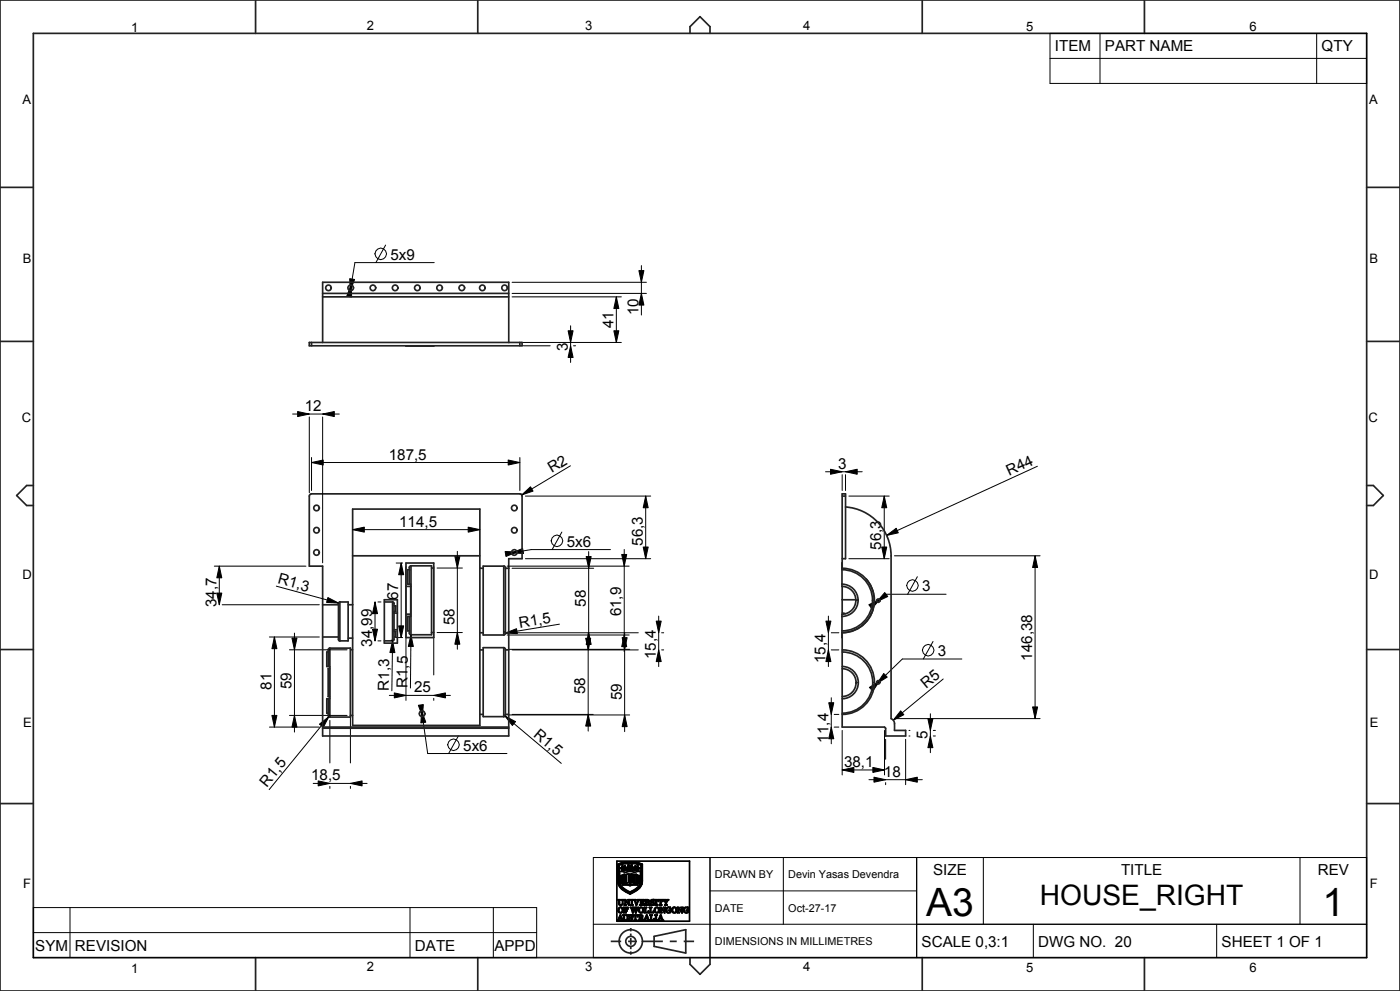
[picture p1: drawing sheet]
<svg xmlns="http://www.w3.org/2000/svg" width="420mm" height="297mm" viewBox="0 0 420 297" stroke-linecap="round" stroke-linejoin="round" font-family="sans-serif">
<g fill="none" stroke="#000" stroke-width=".51">
<path d="M185.1 258.1h21.8v18h-21.8zM185.3 259l1.5-.5 1.8-.2 2.2 .2 1.9 .5-.1 5.6-.3 1-.9 .9-2.4 1.4-1.8-.9-1.1-1-.7-1.6zM185.4 259.1l1.7-.5 2.1-.2 2 .2 1.4 .5v5.4l-.4 1.1-.9 .9-2.3 1.3-1.8-1-1.1-.9-.6-1.6zM185.6 259.2l1.5-.5 1.7-.1 2 .1 1.7 .5-.2 5.8-.8 1.2-1.9 1.2a1.1 1.1 0 0 1-1.6-.2l-1.6-1.1-.7-1.2zM185.8 259.3l1.4-.4 1.8-.1 1.8 .1 1.5 .4-.2 5.7-.9 1.2-2.1 1.3-2.2-1.3-1-1.2zM186.6 259.5l.4 .4 .5-.4-.2 .7 .3 .6-.5-.2-.6 .3 .2-.5-.5-.2 .5-.2zM186.7 259.6l.1 .4zM187.3 259.7l.1-.1-.2 .3zM188.4 259.2l.5 .1 .1 .4 .2-.4 .4-.1-.1 .6 .6 .2-.3 .3h-.5l-.3 .7-.3-.7-.7-.3 .6-.2zM188.6 259.4l.3 .3zM189.2 259.4h.3l-.3 .3zM189.5 259.9l.5 .1z"/>
<path d="M190.6 259.6l.3 .3zM191 259.9l-.5-.4v.4l.2 .3-.3 .6 .6-.2 .2 .3h.4l-.3-.5M191 259.9h.1M191 259.9l.4-.4v.6l.5 .1-.6 .2M191.4 259.6l-.2 .4zM185.4 269.6h.7l-.2 .2v1.1l.4 .3 .4-.3v-1l-.2-.3h.6l-.2 .2-.2 1.3-.5 .2-.5-.2-.1-1.3zM185.8 273.2h.1M185.9 272.1l.4-.1 .3 .3 .1 .8-.3 .4-.6-.3zM185.9 261.2l1.8 .2 1.4-.2 1.2 .2 1.8-.2v3.2l-.5 1.1-.9 .9-1.7 .9-1.9-1.1-.7-.7-.4-.9zM186.1 274.5v.1a.3 .3 0 0 1 .2 .3 .3 .3 0 0 1-.4 .3zM186.1 274.2l.9 1.6h-.8l.3-.1-.2-.5h-.5l-.2 .5 .2 .1h-.5zM186.3 260.2h.1"/>
<path d="M186.3 260.2l.3-.1zM186.3 264.5h.2zM186.3 262.6l.2 .1zM186.3 263.3l.4 .3-.2 .3-.3-.3zM186.3 262.4l.4 .2-.3 .4-.2-.3zM186.3 264.2l.4 .2-.3 .4-.2-.3zM186.7 260.6l.1-.1-.2 .3zM186.8 262.2h.2l-.1 2.9 2.1 .2 2.2-.2v-2.6l-.1 2.5-.1-2.8h.3v2.1a.68 .68 0 0 1-.1 .9 .68 .68 0 0 1-.9 0l-1.3 .2-2.2-.2zM186.8 274.2h.7l-.2 .2v1l.5 .4 .4-.4v-.9l-.3-.3h.6l-.2 .2-.2 1.3-.5 .2-.4-.2-.1-1.3zM186.9 260.5l.4-.3-.1 .2zM187.1 260.6h.1M187.1 271.9h1.3v.5l-.4-.4a.34 .34 0 0 0-.5 .3 .34 .34 0 0 0 .4 .4l.2-.3v.7l-.5-.3v.6l.2 .2h-.7l.2-.3v-1.2z"/>
<path d="M187.2 262.1l-.1 2.7zM187.3 269.6h.4l.9 1.3v-1l-.2-.3h.6l-.3 .3v1.4l-1.1-1.4v1.1l.3 .3h-.6l.2-.3v-1.1zM187.3 262l1.6 .1v.1l-.3-.1 .3 .2v.2l-.3-.1 .3 .2v.2l-.3-.1 .3 .3h-.3l.3 .3-.3-.1 .3 .2v.2l-.3-.1 .3 .2-.3 .1 .3 .3h-.3l.3 .1v.2l-.3-.1 .3 .4h-1.6zM187.4 264.1l.3 .1M187.4 264.1l.1 .1M187.4 262.8h.5zM187.4 264.4h.5zM187.4 263.9h.5zM187.4 262.5h.5zM187.4 263.6h.5zM187.4 263.1h.5zM187.4 262.2h.5z"/>
<path d="M187.5 264.2h.1M187.5 263.4h.3M187.5 260.2l.9 .8-.7-.3zM187.7 264.2h-.2M187.7 264.2h.2h-.4M187.8 263.3l-.3 .1M187.8 263.3h.1M187.8 263.3v.1M188.1 260l.4-.1zM188.7 263.5h.1M188.8 260.2l.5 .1-.4 .1zM188.8 274.3l.9-.1v.4l-.4-.3-.4 .2 .8 .7-.3 .6-.8 .1v-.5l.5 .4 .5-.3-.9-.6z"/>
<path d="M189.1 262.1l1.7-.1v2.6l-1.7 .1zM189.2 269.6h.7l-.2 .2v1.2l.2 .3h-.7l.2-.3v-1.2zM189.4 263l.9 .1zM189.4 262.2l.9 .1zM189.4 263.5l.9 .2zM189.4 262.7l.9 .1zM189.4 262.7h.1M189.4 263.8l.9 .1zM189.4 264l.9 .2zM189.4 263.8h.1M189.4 263.2l.8 .2M189.4 263.2v.1"/>
<path d="M189.4 262.4l.9 .2zM189.4 263.3l.9 .1M189.4 264.3l.9 .2zM190 274.2h1.3v.5l-.5-.4v1.4l.2 .1h-.8l.3-.1v-1.4l-.6 .4zM190.1 269.6h.7l-.2 .2 .4 1.2 .4-1.1-.2-.3h.6l-.8 1.7zM190.2 262.6h.1M190.2 264.4h.1M190.2 263.4h.1M190.3 272.5l-.5 1.1-.7-1.7h.7l-.2 .2 .3 1.1 .4-.9-.3-.4h.7l-.2 .2 .3 1.1 .1-.4M190.3 272.5h.1M190.3 272.5l.5 1.1 .7-1.7h-.6l.2 .2-.1 .6M190.4 260.2h.1l-.1 .4-.7 .4z"/>
<path d="M190.8 260.2l.3 .3zM190.8 260.2h.1M190.9 271.3h.1M190.9 262.1l.1 2.7zM190.9 260.1l.3 .3zM190.9 272.8h.1M191.1 265h.1M191.2 260.5l.3 .3zM191.3 260.4h.1M191.4 263.5l.4-.1a.25 .25 0 0 1 .1 .3 .25 .25 0 0 1-.3 .1l.1-.2zM191.4 264.4l.4-.1v.5h-.2l.1-.2zM191.4 262.6l.4-.2v.6h-.2l.1-.3z"/>
<path d="M191.4 260.1l.4 .1zM191.5 274.2l1.3 .2v.4l-.4 .2 .3 .2 .4 .7-.4-.1-.2-.6-.3-.1h-.2v.6l.3 .1h-.8l.3-.1v-1.3zM191.8 262.4h.1M191.9 269.6h1.3v.5l-.5-.4a.32 .32 0 0 0-.3 .3 .32 .32 0 0 0 .2 .4l.3-.3v.6l-.2-.2h-.3a.44 .44 0 0 0 .1 .5 .44 .44 0 0 0 .5 .1l.3-.3v.5h-1.4l.3-.5-.1-1zM192 272.1l.5-.1 .3 .3v.8l-.3 .4-.6-.4zM192 274.3l.5 .1v.5l-.5 .1zM193.3 271.9h.7l-.3 .2v1.4l.6-.1 .3-.4v.6h-1.4l.3-.2v-1.3zM193.7 271.1l-.2 .2h.7l-.2-.2M193.7 271.1v-1.3l-.2-.2 1 .1 .3 .4-.4 .3 .3 .2 .3 .7-.4-.1-.3-.7h-.4v.6M193.7 271.1h.1M193.9 269.7l.6 .1-.1 .5-.5 .1zM193.9 271.1h.1"/>
<path d="M194 274.5v.3a.24 .24 0 0 1 .1 .4 .24 .24 0 0 1-.4-.1zM194 274.2l.9 1.6h-.8l.2-.1-.1-.5h-.5l-.2 .5 .2 .1h-.5zM194.8 271.9h.7l-.2 .2v1.4l.5-.1 .3-.4a.5 .5 0 0 1-.2 .6 .5 .5 0 0 1-.6 0h-.5l.2-.4v-1.1zM194.9 274.2h.8l-.2 .2v1.4l.5-.1 .2-.4 .1 .5h-1.3l.2-.1v-1.3zM195.3 269.8l.9-.2v.5l-.4-.4-.4 .2 .8 .7-.2 .6-.8 .1v-.5l.5 .4 .4-.3-.9-.6zM196.4 274.2h.8l-.3 .2v1.3l.3 .1h-.8l.3-.1v-1.3zM196.5 269.6h.7l-.2 .2v1.2l.2 .3h-.7l.3-.2v-1.2zM196.8 272.1l.4-.1 .3 .3v.7l-.2 .5h-.4l-.3-.3zM197.5 269.6h.8a.4 .4 0 0 1 .5 .1 .4 .4 0 0 1 .1 .4l-.6-.4v1.4l.2 .2h-.7l.2-.2v-1.4l-.5 .4zM198 271.9a1.64 1.64 0 0 1 1.2 1.2l.1 .1v-1l-.3-.3h.7l-.3 .3v1.4l-1.1-1.4v1.1l.3 .3h-.6l.2-.5v-1zM198.1 274.5l.3 .7h-.5zM198.2 274.2l.8 1.6h-.7l.2-.1-.1-.5h-.5l-.2 .5 .2 .1h-.5z"/>
<path d="M199 269.6h.7l-.2 .2 .1 .3a.27 .27 0 0 0 .4 .2 .27 .27 0 0 0 .2-.4l-.2-.3h.6l-.7 1v.5l.3 .2h-.8l.3-.2v-.5zM200 272.1l1.1-.2v.5l-.4-.4-.4 .1-.3 .7 .2 .5 .4 .2 .3-.1v-.5l-.2-.1h.6l-.2 .7-.6 .1-.6-.3-.2-.6zM202 272.1l.4-.1 .3 .3 .1 .8-.4 .4-.6-.3zM203.2 271.9a1.51 1.51 0 0 1 1.3 1.2l.1-.9-.3-.3h.6l-.2 .3v1.4l-1.2-1.4 .1 1.1 .2 .3h-.6l.2-.7v-.8zM205.3 272.1l1.1-.2v.5l-.7-.4-.4 .8 .2 .5 .4 .2 .3-.1v-.5l-.3-.1h.7l-.2 .7-.6 .1-.6-.3-.2-.6z"/>
<circle cx="189" cy="260" r=".16"/>
<circle cx="186.2" cy="272.8" r=".83"/>
<circle cx="186.4" cy="263.6" r=".1"/>
<circle cx="187" cy="260.2" r=".17"/>
<circle cx="192.3" cy="272.8" r=".82"/>
<circle cx="197" cy="272.7" r=".82"/>
<circle cx="202.3" cy="272.7" r=".82"/>
</g>
<g fill="#000">
<path d="M104.9 83.5l1.5 .3-1.3 3.3zM105.3 85.4l.2 3.6-1.5-.2zM184.9 89l.8 3.5h-1.5zM192.4 87.9l.8 3.5h-1.5zM191.7 81.1h1.5l-.8 3.5zM171.2 103.6l.7 3.5h-1.5zM170.4 99.1h1.5l-.7 3.5zM184.2 99.1h1.5l-.8 3.5zM89.3 123.3l3.5 .8-3.5 .7zM93.5 138.6l3.5-.7v1.5zM96.8 124.1l3.5-.8v1.5zM152.5 137.9l3.5 .7-3.5 .8z"/>
<path d="M105.8 158.7l3.5-.7v1.5zM140.5 158l3.5 .7-3.5 .8zM156.5 148.3l2.6-2.4 .8 1.3zM193.7 148.7l.8 3.5h-1.5zM249.2 140.6l3.5 .8-3.5 .7zM253.7 141.4l3.5-.8v1.5zM265.3 148.7l.7 3.5h-1.5zM65.8 169.7l.7 3.5h-1.5zM120.3 168.7l.8 3.5h-1.5zM136.5 166.7h1.5l-.8 3.5zM153.5 165.7l3.3-1.3 .2 1.5zM151.5 165.3l3.6 .1-3.3 1.4z"/>
<path d="M175.9 166.8h1.5l-.8 3.5zM186.5 166.2h1.5l-.7 3.5zM193 163.9h1.5l-.8 3.5zM260.7 181.2l3.2-1.5-2.3 2.7zM264.5 163.9h1.5l-.7 3.5zM266 160.5l2.9-2.2 .6 1.4zM310.5 166.6l.8 3.5h-1.5zM65 177.7h1.5l-.7 3.5zM82.3 190.9l.8 3.5h-1.5zM87.6 191.2h1.5l-.8 3.5zM98.4 179.1l3.2 1.6-3.6-.2zM111.8 188.6h1.5l-.8 3.5z"/>
<path d="M112.5 180.4l.8 3.5h-1.5zM117.8 192.1l.7 3.5h-1.5zM119.6 187.6h1.5l-.8 3.5zM123.3 190.2l.7 3.5h-1.5zM137.2 189.6l.8 3.5h-1.5zM151.6 189.7l3.3-1.3 .3 1.5zM175.7 191.3h1.5l-.7 3.5zM176.6 189.6l.8 3.5h-1.5zM187.3 190.3l.7 3.5h-1.5zM186.6 191.1h1.5l-.7 3.5zM197.6 194.8l.8 3.5h-1.5zM196.9 186.1h1.5l-.8 3.5z"/>
<path d="M248.5 194.8l.8 3.5h-1.5zM247.8 186.1h1.5l-.8 3.5zM265.4 177.6l.9 1.2-3.2 1.5zM81.6 214.4h1.5l-.8 3.5zM88.3 214.4l.8 3.5h-1.5zM95.8 217l2.8-2.2-1.6 3.2zM118.3 207.7l3.5 .7-3.5 .8zM126.5 213.1l1.2 3.3-1.4 .3zM125.5 211.4l1.5-.2-.3 3.5zM130.1 208.4l3.5-.7v1.5zM151.5 214.6l3.2 1.7-1 1.1zM176.5 214.1l.7 3.5h-1.5z"/>
<path d="M187.4 214.3l.7 3.5h-1.5zM249.4 217.9l.7 3.5h-1.5zM248.6 210.6h1.5l-.7 3.5zM265.1 201.9l1.1 1-3.1 1.9zM260.8 206l3-1.9-1.9 3zM270.2 213l1 1.2-3.2 1.6zM278.4 215.4h1.5l-.8 3.5zM309.8 211.9h1.5l-.8 3.5zM95.5 234l3.5 .8-3.5 .7zM105.1 234.8l3.5-.8v1.5zM252.7 230.8l3.5-.8v1.5zM261.9 230l3.5 .8-3.5 .7z"/>
<path d="M262.2 232.9l3.5 .8-3.5 .7zM271.7 233.7l3.5-.8v1.5zM279.1 220.6l.8 3.5h-1.5z"/>
</g>
<g fill="none" stroke="#000" stroke-width=".3">
<path d="M315 10h95v15h-95zM315 17.5h95M330 10v15M395 10v15M115.7 73.5l-2.9 5.2M130.3 78.7h-23.8l-1.4 8.4M192.4 79.6v14.8M104.5 86.7l.7 .4M104.9 83.5l1.5 .3-1.3 3.3zM105.3 85.4l.2 3.6-1.5-.2zM153.6 89h32.8M153.6 87.9h40.3"/>
<path d="M153.6 84.6h40.3M170.4 99.1h1.5l-.7 3.5zM171.2 97.6v11M184.2 99.1h1.5l-.8 3.5zM184.9 89l.8 3.5h-1.5zM184.9 89v13.6M191.7 81.1h1.5l-.8 3.5zM192.4 87.9l.8 3.5h-1.5zM157 103.6h8.1M157 102.6h29.4M171.2 103.6l.7 3.5h-1.5zM172.1 103.6h.6"/>
<path d="M87.8 124.1h14M89.3 123.3l3.5 .8-3.5 .7zM92.8 125v22.7M93.5 138.6l3.5-.7v1.5zM93.5 137.1v9.9M93.5 138.6h62.5M96.8 124.1l3.5-.8v1.5zM96.8 125v43.7M152.5 137.9l3.5 .7-3.5 .8zM156 137.1v9.9M171.1 139.6l-14.6 8.7M311.2 139.7l-45.2 20.8"/>
<path d="M105.8 158.7l3.5-.7v1.5zM105.8 158.7h38.2M140.5 158l3.5 .7-3.5 .8zM156.5 148.3l2.6-2.4 .8 1.3zM157.6 148.7h37.6M168.6 159.5l-3 5.2M193.7 148.7l.8 3.5h-1.5zM193.7 148.7v18.7M247.7 141.4h11M249.2 140.6l3.5 .8-3.5 .7zM252.7 142.3v4.7M253.7 141.4l3.5-.8v1.5z"/>
<path d="M253.7 142.3v4.7M254.7 148.7h12.1M265.3 148.7l.7 3.5h-1.5zM265.3 148.7v18.7M64.3 169.7h27.5M65 177.7h1.5l-.7 3.5zM65.8 169.7l.7 3.5h-1.5zM65.8 169.7v11.5M82.9 175.7l18.7 5M98.4 179.1l3.2 1.6-3.6-.2zM118.8 168.7h2M120.3 168.7l.8 3.5h-1.5z"/>
<path d="M120.3 168.7v22.4M121.8 169.7v40.2M130.1 169.7v32.6M131.1 170.2h7.6M136.5 166.7h1.5l-.8 3.5zM137.2 165.2v29.4M151.5 165.3l3.6 .1-3.3 1.4zM152.1 169.7h36.7M153.5 165.6l.4 .7M153.5 165.7l3.3-1.3 .2 1.5zM153.6 170.3h24.5M157.6 167.4h37.6"/>
<path d="M175.9 166.8h1.5l-.8 3.5zM176.6 165.3v29.3M183.1 164.7h-23.8l-5.8 1M186.5 166.2h1.5l-.7 3.5zM187.3 164.7v30.6M193 163.9h1.5l-.8 3.5zM254.7 167.4h12.1M263 179.8l.1 .5M264.5 163.9h1.5l-.7 3.5zM265.4 177.6l.9 1.2-3.2 1.5zM266 160.5l2.9-2.2 .6 1.4zM268.3 166.6h43.7"/>
<path d="M275.2 172.8l-2.9 5.3M283.8 178.1h-17.8l-2.9 2.2M310.5 166.6l.8 3.5h-1.5zM310.5 166.6v48.8M66.7 181.2h29.1M80.8 190.9h15M82.3 190.9l.8 3.5h-1.5zM82.3 190.9v27M86.8 194.7h17.3M87.6 191.2h1.5l-.8 3.5zM88.3 189.7v29.7M105.1 195.2v33.5"/>
<path d="M111.8 188.6h1.5l-.8 3.5zM112.5 180.4l.8 3.5h-1.5zM112.5 180.4v11.7M113.4 192.1h.9M113.4 180.4h.9M117.4 191.8l.4 .3-.2 14.9M117.8 192.1l.7 3.5h-1.5zM118.8 191.1h2M119.6 187.6h1.5l-.8 3.5zM123.3 190.2l.7 3.5h-1.5zM123.3 190.2l-.2 16M131.1 189.6h7.6"/>
<path d="M137.2 189.6l.8 3.5h-1.5zM151.3 189.3l.3 .5M151.6 189.7l3.3-1.3 .3 1.5zM152.1 190.3h36.7M152.6 194.6h36.3M153.6 194.8h37.9M153.6 189.6h37.9M167.8 187.1l-16.2 2.6M175.7 191.3h1.5l-.7 3.5zM176.5 189.8v29.3M176.6 189.6l.8 3.5h-1.5zM186.6 191.1h1.5l-.7 3.5z"/>
<path d="M187.3 190.3l.7 3.5h-1.5zM187.4 189.6v29.7M196.9 186.1h1.5l-.8 3.5zM197.6 194.8l.8 3.5h-1.5zM197.6 184.6v15.2M198.5 194.8h.6M198.5 189.6h.6M247.8 186.1h1.5l-.8 3.5zM248.5 194.8l.8 3.5h-1.5zM248.5 184.6v15.2M249.4 194.8h2.3M249.4 189.6h2.3"/>
<path d="M260.7 181.2l3.2-1.5-2.3 2.7zM263.1 180.3l.4 .2M279.9 192.2l-2.9 5.3M288.5 197.5h-17.8l-7.6 7.3M80.8 217.9h15M81.6 214.4h1.5l-.8 3.5zM86.8 214.4h17.3M88.3 214.4l.8 3.5h-1.5zM95.8 217l2.8-2.2-1.6 3.2zM98.6 214.8l-17.9 21.8M99 215.9v12.8M116.8 208.4h18.3"/>
<path d="M118.3 207.7l3.5 .7-3.5 .8zM125.5 211.4l1.5-.2-.3 3.5zM126.5 213.1l1.2 3.3-1.4 .3zM126.5 213.1l1.8 12.7h23.8M127.2 213.3a.83 .83 0 0 0-.9-.2 .83 .83 0 0 0-.5 .8M130.1 208.4l3.5-.7v1.5zM130.1 209.3v.6M151.5 214.6l3.2 1.7-1 1.1zM151.5 214.6l16.9 14.2M152.6 214.3h36.3M153.6 214.1h24.4M176.5 214.1l.7 3.5h-1.5z"/>
<path d="M187.4 214.3l.7 3.5h-1.5zM248.6 210.6h1.5l-.7 3.5zM249.4 217.9l.7 3.5h-1.5zM249.4 209.1v13.8M250.3 217.9h1.4M250.3 214.1h1.4M252.7 218.9v13.4M260.8 206l3-1.9-1.9 3zM263 204.3l.1 .5 .4 .2M265.1 201.9l1.1 1-3.1 1.9zM265.4 218.9v13.4M268.3 215.4h43.7"/>
<path d="M270.2 213l1 1.2-3.2 1.6zM272.7 218.9h.3M278.4 215.4h1.5l-.8 3.5zM279.1 213.9v11.7M280 218.9h.6M283 203.5l-15 12.3M309.8 211.9h1.5l-.8 3.5zM94 234.8h16.1M95.5 234l3.5 .8-3.5 .7zM99 235.7v.6M105.1 234.8l3.5-.8v1.5zM105.1 235.7v.6"/>
<path d="M137.5 220.6l-2.9 5.2M252.7 230.8l3.5-.8v1.5zM252.7 230.8h12.7M260.7 233.7h16M261.9 230l3.5 .8-3.5 .7zM262.2 232.9l3.5 .8-3.5 .7zM265.7 221.6v5.9M265.7 234.5v.7M271.7 233.7l3.5-.8v1.5zM271.7 221.6v13.6M272.7 220.6h.3M279.1 220.6l.8 3.5h-1.5z"/>
<path d="M280 220.6h.6M178 257h232v30h-232zM213 257v30M235 257v20M275 257v30M295 257v20M390 257v20M10 272h151v15h-151zM10 279.5h151M21 272v15M123 272v15M148 272v15"/>
<path d="M178 277h232M213 267h62M310 277v10M365 277v10"/>
<circle cx="114.2" cy="76.1" r="1.72"/>
<circle cx="167.1" cy="162.1" r="1.72"/>
<circle cx="273.7" cy="175.5" r="1.72"/>
<circle cx="278.4" cy="194.9" r="1.72"/>
<circle cx="136" cy="223.2" r="1.72"/>
</g>
<g fill="none" stroke="#222226" stroke-width=".51">
<path d="M0 0h420v297h-420zM10 10h400v277h-400zM76.7 0v10M143.3 0v10M207 10v-2l3-3 3 3v2M276.7 0v10M343.3 0v10M0 56.2h10M410 56.2h10M96.8 89v13.6M0 102.3h10M92.8 102.6h63.8v1h-63.8z"/>
<path d="M93.5 102.6v1M156 102.6v1M410 102.3h10M10 145.5h-2l-3 3 3 3h2M252.7 148.7h1M410 145.5h2l3 3-3 3h-2M105.8 166.6h38.2M122.8 170.7h-.5v4.4h.9M123.3 169.6l-.5 .5v5M123.3 169.6v20.6M123.3 169.6h6.2M144 170.3v-17.7h-38.2v28.6"/>
<path d="M145 169.7h6.3l.3 .6M151.1 169.7v20.6M152.6 170.3v-2.9h4v-18.7l-.5-.7h-62.6l-.5 .2-.2 .5v21h4v11.5M252.6 170.7a9.2 9.2 0 0 1 9.2 9.2 9.2 9.2 0 0 1-9.2 9.2M252.6 170.2v4.9M252.7 167.4h1v-19.4h-1v22.3M252.7 175.7v4M0 194.7h10M98.5 194.7l.5-.5v20.7l-.5-.5M101.5 190.9l.1 .9 .4 .3M102 180.4l-.4 .2-.1 .6M102 180.4v11.7"/>
<path d="M102 192.1h2.4M102 180.4h2.4M115.3 192.1h2.5M115.3 180.4h2.5M117.8 180.4l.4 .4v2.9M117.8 180.4v11.7M118.2 188.7v2.9l-.4 .5M118.2 181.6h.5v1.6h-.5M118.2 189.2h.5v1.7h-.5M122.8 184.7v5l.5 .5M123.2 184.7h-.9v4.4h.5M123.3 190.2h6.2"/>
<path d="M145 194.1h6.1M145 190.3h6.1M151.1 194.1l.5 .3v.4M151.1 194.1v20.7M151.6 189.6v.5l-.5 .2M252.6 184.7v4.9M410 194.7h10M144 214.1v3.3M145 214.8h6.1M151.6 214.1v.4l-.5 .3M0 240.8h10M410 240.8h10"/>
<path d="M189.2 278.1v1M189.2 279.8v.7M76.7 287v10M143.3 287v10M183.2 282.1h3.2M188.4 282.1h2.1M189.2 281.1v2M189.2 283.8v.7M189.2 285.1v1M192.6 282.1h6.3M196.2 280.6l9.5-2v7l-9.5-2zM200.9 282.1h2.1"/>
<path d="M205.1 282.1h3.1M207 287v2l3 3 3-3v-2M276.7 287v10M343.3 287v10"/>
<circle cx="189.2" cy="282.1" r="3.5"/>
<circle cx="189.2" cy="282.1" r="1.5"/>
</g>
<!-- layer: 02___PRT_ALL_AXES -->
<g fill="none" stroke="#222226" stroke-width=".51">
<path d="M96.8 87.9h55.8M152.6 89h-55.8v-4.4h55.8v18M121.8 103.6h8.3M253.7 151.9a14.7 14.7 0 0 1 13.6 14.7v48.8l.7 .4 .3 .7 .1 2.4h3.3v1.7h-6v-2.4l-.3-.3h-12.7v-28.3a9.7 9.7 0 0 0 9.6-9.6 9.7 9.7 0 0 0-9.6-9.7M115.3 179.7h3.9v13h-3.9zM121.8 168.7h8.3v22.4h-8.3zM121.8 175.7h1.4M123.2 175.1v9.6M129.5 169.6v20.6M129.5 170.2h.6M145 170.3h-1v43.8h1M145 169.7v20.6"/>
<path d="M252.6 175.1a4.8 4.8 0 0 1 4.8 4.8 4.8 4.8 0 0 1-4.8 4.8v-.6a4.2 4.2 0 0 0 4.2-4.2 4.2 4.2 0 0 0-4.2-4.2zM252.7 168.7v1.5M256.7 179.7h-4v4l.9 .2M259.8 173.4a9.7 9.7 0 0 1 1.6 10.4 9.7 9.7 0 0 1-8.8 5.8l.1 1.5M98.5 195.4h-.5v4.3h.9v9.7h-.9v4.3h.5M98.5 194.7v5M99 194.2h6.1v20.7h-6.1M104.4 181.2h1.4v36.2h38.2M104.4 180.4v11.7M104.4 191.2h1.4M105.1 194.7h.7M119.2 183.7h-1v5h1"/>
<path d="M121.8 184.1h1.4M129.5 189.6h.6M144 194.8h1M144 189.6h1M145 194.1v20.7M152.6 189.6h-1v-19.3h1v50.3h-55.8v-39.4h4.7v9.7h-4.7M152.6 194.8h-1v19.3h1M252.7 194.8a9.7 9.7 0 0 1 9.6 9.6 9.7 9.7 0 0 1-9.6 9.7M252.7 195.4a9.2 9.2 0 0 1 9.1 9.2 9.2 9.2 0 0 1-9.1 9.1M252.7 199.7a4.8 4.8 0 0 1 4.8 4.9 4.8 4.8 0 0 1-4.8 4.8M96.8 218.2h55.8M96.8 217.9h55.8"/>
<path d="M98.5 209.4v5M98.9 200.4h-.4v8.3h.4M105.1 214.4h.7M252.7 200.4a4.2 4.2 0 0 1 4.1 4.2 4.2 4.2 0 0 1-4.1 4.1"/>
<circle cx="98.5" cy="86.3" r=".83"/>
<circle cx="105.2" cy="86.3" r=".83"/>
<circle cx="111.9" cy="86.3" r=".83"/>
<circle cx="118.5" cy="86.3" r=".83"/>
<circle cx="125.2" cy="86.3" r=".83"/>
<circle cx="131.9" cy="86.3" r=".83"/>
<circle cx="138.5" cy="86.3" r=".83"/>
<circle cx="144.7" cy="86.3" r=".83"/>
<circle cx="151.4" cy="86.3" r=".83"/>
<circle cx="95" cy="152.2" r=".83"/>
<circle cx="95" cy="158.9" r=".83"/>
<circle cx="154.3" cy="152.2" r=".83"/>
<circle cx="154.3" cy="158.9" r=".83"/>
<circle cx="95" cy="165.6" r=".83"/>
<circle cx="154.3" cy="165.6" r=".83"/>
<circle cx="263.5" cy="180" r=".5"/>
<circle cx="126.6" cy="213.9" r=".83"/>
<circle cx="263.5" cy="204.5" r=".5"/>
</g>
<g font-size="11.7">
<text x="277.8" y="274.5">A3</text>
<text x="396.7" y="274.4">1</text>
</g>
<text font-size="8.5" x="312" y="271.3">HOUSE_RIGHT</text>
<g font-size="4.6">
<text x="316.5" y="15.3">ITEM</text>
<text x="331.5" y="15.3">PART NAME</text>
<text x="396.5" y="15.3">QTY</text>
<text x="117.1" y="77.8">5x9</text>
<text x="191.5" y="94.4" transform="rotate(-90 191.5 94.4)">10</text>
<text x="184" y="98.4" transform="rotate(-90 184 98.4)">41</text>
<text x="170.3" y="105.1" transform="rotate(-90 170.3 105.1)">3</text>
<text x="91.4" y="123.2">12</text>
<text x="116.6" y="137.7">187,5</text>
<text x="165.6" y="141.9" transform="rotate(-31 165.6 141.9)">R2</text>
<text x="251.5" y="140.5">3</text>
<text x="302.7" y="142.7" transform="rotate(-25 302.7 142.7)">R44</text>
<text x="119.8" y="157.9">114,5</text>
<text x="170" y="163.8">5x6</text>
<text x="192.8" y="163.6" transform="rotate(-90 192.8 163.6)">56,3</text>
<text x="264.4" y="164.7" transform="rotate(-90 264.4 164.7)">56,3</text>
<text x="83.1" y="174.8" transform="rotate(15 83.1 174.8)">R1,3</text>
<text x="119.5" y="179.7" transform="rotate(-90 119.5 179.7)">67</text>
<text x="276.7" y="177.2">3</text>
<text x="64.9" y="181.9" transform="rotate(-90 64.9 181.9)">34,7</text>
<text x="175.7" y="181.8" transform="rotate(-90 175.7 181.8)">58</text>
<text x="186.4" y="184.7" transform="rotate(-90 186.4 184.7)">61,9</text>
<text x="136.3" y="187.4" transform="rotate(-90 136.3 187.4)">58</text>
<text x="156" y="188.1" transform="rotate(-9 156 188.1)">R1,5</text>
<text x="111.6" y="193.8" transform="rotate(-90 111.6 193.8)">34,99</text>
<text x="196.7" y="197.6" transform="rotate(-90 196.7 197.6)">15,4</text>
<text x="281.4" y="196.6">3</text>
<text x="247.6" y="198.8" transform="rotate(-90 247.6 198.8)">15,4</text>
<text x="309.7" y="198" transform="rotate(-90 309.7 198)">146,38</text>
<text x="81.4" y="206.7" transform="rotate(-90 81.4 206.7)">81</text>
<text x="87.5" y="206.5" transform="rotate(-90 87.5 206.5)">59</text>
<text x="122.3" y="206.2" transform="rotate(-89 122.3 206.2)">R1,5</text>
<text x="124.2" y="207.5">25</text>
<text x="175.6" y="208" transform="rotate(-90 175.6 208)">58</text>
<text x="186.5" y="209.9" transform="rotate(-90 186.5 209.9)">59</text>
<text x="278.2" y="221.5" transform="rotate(-90 278.2 221.5)">5</text>
<text x="139" y="225">5x6</text>
<text x="248.5" y="222.5" transform="rotate(-90 248.5 222.5)">11,4</text>
<text x="93.4" y="233.9">18,5</text>
<text x="253.2" y="229.9">38,1</text>
<text x="265.2" y="232.8">18</text>
<text x="279.9" y="262.3">SIZE</text>
<text x="336.3" y="262.3">TITLE</text>
<text x="395.3" y="262.3">REV</text>
<text x="10.6" y="285">SYM</text>
<text x="22.5" y="285">REVISION</text>
<text x="124.5" y="285">DATE</text>
<text x="148.3" y="285">APPD</text>
<text x="276.5" y="283.8">SCALE 0,3:1</text>
<text x="311.5" y="283.8">DWG NO. 20</text>
<text x="366.5" y="283.8">SHEET 1 OF 1</text>
</g>
<g font-size="4.5">
<text x="116.7" y="207" transform="rotate(-89 116.7 207)">R1,3</text>
<text x="277.8" y="206.6" transform="rotate(-40 277.8 206.6)">R5</text>
<text x="159.8" y="220.5" transform="rotate(40 159.8 220.5)">R1,5</text>
<text x="80.1" y="236.1" transform="rotate(-51 80.1 236.1)">R1,5</text>
</g>
<g font-size="3.9">
<text x="39.4" y="9.7">1</text>
<text x="110.1" y="9.1">2</text>
<text x="175.6" y="9.1">3</text>
<text x="240.9" y="9">4</text>
<text x="307.8" y="9.3">5</text>
<text x="374.8" y="9.3">6</text>
<text x="6.8" y="31.1">A</text>
<text x="410.8" y="31.1">A</text>
<text x="6.8" y="78.9">B</text>
<text x="410.8" y="78.9">B</text>
<text x="6.6" y="126.5">C</text>
<text x="410.6" y="126.5">C</text>
<text x="6.8" y="173.5">D</text>
<text x="410.8" y="173.5">D</text>
<text x="6.9" y="217.9">E</text>
<text x="410.9" y="217.9">E</text>
<text x="7" y="266.3">F</text>
<text x="411" y="266.3">F</text>
<text x="39.4" y="291.7">1</text>
<text x="110.1" y="291.1">2</text>
<text x="175.6" y="291.1">3</text>
<text x="240.9" y="291">4</text>
<text x="307.8" y="291.3">5</text>
<text x="374.8" y="291.3">6</text>
</g>
<g font-size="3.3">
<text x="214.5" y="263.3">DRAWN BY</text>
<text x="236.5" y="263.3">Devin Yasas Devendra</text>
<text x="214.5" y="273.3">DATE</text>
<text x="236.5" y="273.3">Oct-27-17</text>
<text x="214.5" y="283.3">DIMENSIONS IN MILLIMETRES</text>
</g>
</svg>
